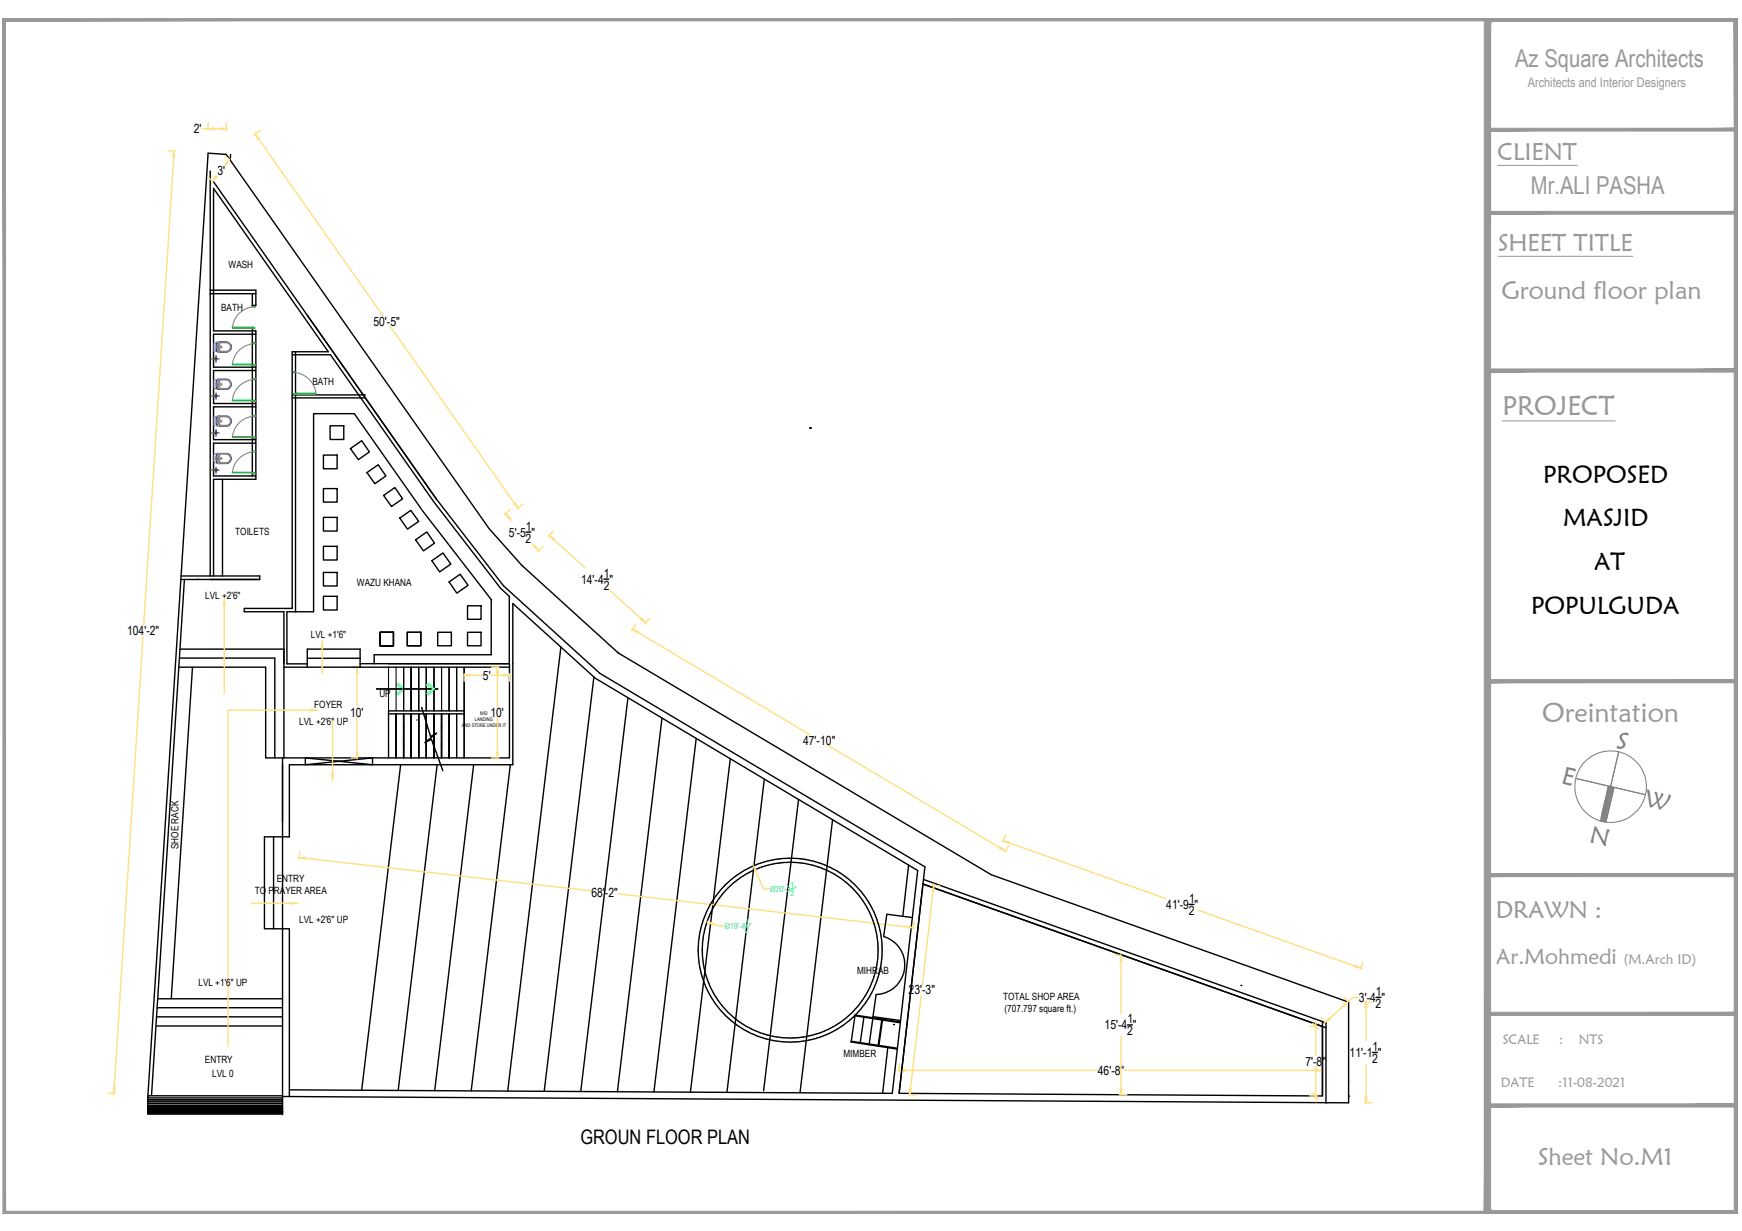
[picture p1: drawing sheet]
<svg xmlns="http://www.w3.org/2000/svg" width="420mm" height="297mm" viewBox="0 0 420 297" stroke-linecap="round" stroke-linejoin="round" font-family="sans-serif">
<!-- layer: stepping stones -->
<g fill="#989898" stroke="#989898" stroke-width=".24">
<path d="M.7 292.9h418.3v-.6zM.7 292.9l.6-.6h417.7zM.7 4.4v288.5l.6-.6zM.7 4.4l.6 .6v287.3zM.7 4.4l.6 .6 417.7-.6zM1.3 5l417.7-.6-.6 .6zM419 4.4l-.6 .6 .6 287.9zM418.4 5l.6 287.9h-.6z"/>
<path d="M358.8 210.8v.7l60.2-.7zM358.8 211.5l60.2-.7v.7z"/>
<path d="M358.8 89.8h60.2v-.8zM358.8 89h60.2l-60.2 .8z"/>
<path d="M358.7 164v.8l60.3-.8zM358.7 164.8l60.3-.8v.8z"/>
<path d="M358.8 30.9v.7l60.2-.7zM358.8 31.6l60.2-.7v.7z"/>
<path d="M358.8 4.4l.7 .8 59.5-.8zM359.5 5.2l59.5-.8-.7 .8z"/>
<path d="M419 4.4l-.7 .8 .7 287.7zM418.3 5.2l.7 287.7-.7-.8zM358.8 292.9h60.2l-.7-.8zM358.8 292.9l.7-.8h58.8zM358 292.9h.8l.7-.8zM359.5 5.2v286.9l-1.5 .8zM358 4.4v288.5l1.5-287.7zM358 4.4h.8l.7 .8z"/>
<path d="M358.3 245h60.7v-.7zM358.3 244.3h60.7l-60.7 .7z"/>
<path d="M358.3 267.1h60.7v-.7zM358.3 266.4h60.7l-60.7 .7z"/>
<path d="M358.8 51v.7l60.2-.7zM358.8 51.7l60.2-.7v.7z"/>
</g>
<path d="M361.2 39.9h19.2M361.3 61.8h32.5M362.4 101.6h27.2" fill="none" stroke="#989898" stroke-width=".24"/>
<!-- layer: CLA-title bar -->
<g fill="none" stroke="#808080" stroke-width=".25">
<path d="M380.1 187.8l16.8 4M387.4 198.3l-.2 .1M387.4 198l-.4 .3M387.5 197.8l-.8 .5M387.5 197.5l-1.1 .7M387.6 197.3l-1.4 .9M387.7 197l-1.7 1.1M387.7 196.8l-1.7 1.1M387.8 196.6l-1.7 1M387.8 196.3l-1.7 1.1M387.9 196l-1.7 1.1M387.9 189.7l-1.6 6.8"/>
<path d="M388 195.8l-1.8 1.1M388 195.5l-1.7 1.1M388.1 195.3l-1.7 1.1M388.1 195.1l-1.7 1M388.1 189.7l-.3 .2M388.2 194.8l-1.8 1.1M388.3 194.6l-1.8 1M388.3 194.3l-1.7 1.1M388.4 194.1l-1.8 1.1M388.4 189.8l-.6 .4M388.4 193.8l-1.7 1.1M388.5 193.5l-1.8 1.1"/>
<path d="M388.5 193.3l-1.7 1.1M388.6 193.1l-1.7 1M388.6 189.9l-.9 .5M388.6 192.8l-1.7 1.1M388.7 192.6l-1.7 1M388.8 192.3l-1.8 1.1M388.8 192.1l-1.7 1.1M388.9 189.9l-1.2 .8M388.9 191.8l-1.7 1.1M388.9 191.6l-1.7 1.1M389 191.3l-1.7 1.1M389.1 191.1l-1.8 1.1"/>
<path d="M389.1 190.8l-1.7 1.1M389.2 190l-1.6 .9M389.2 190.6l-1.7 1.1M389.2 190.3l-1.7 1.1M389.3 190.1l-1.8 1.1M389.3 190l-2 8.4M390.4 181.4l-3.9 16.8"/>
<circle cx="388.5" cy="189.8" r="8.7"/>
</g>
<!-- layer: AE11-ELEVATION-7 -->
<g fill="none" stroke="#000" stroke-width=".34">
<path d="M55.6 37.3l-.1 1.4M50.7 41.3v97.7M51.5 43.9l53.7 76.5M50.7 70h11v3.7h-.8M50.7 70.9h11M60.9 70.9v3.1M60.9 79v35.9M61.7 80.6h-10.2v8h10.2M61.7 89.4h-10.2v8h10.2M61.7 98.2h-10.2v7.9h10.2M70.5 85.6h9.2l24.8 35.3M70.5 96h17.6"/>
<path d="M70.5 95.3h17.6M71.3 84.9v62.7M53.7 115.7v23.3M61.7 106.9h-10.2v8h10.2M78 117.9h3.3v3.3h-3.3zM78 109.8h3.3v3.3h-3.3zM79.6 102.7h3.3v3.3h-3.3zM84.5 108.2l2.7-1.9 1.9 2.8-2.7 1.8zM88.5 114l2.7-1.9 1.9 2.8-2.7 1.8zM92.5 119.5l2.7-1.9 1.9 2.8-2.7 1.8zM43.6 139.8h19M43.7 139h18.9v.8h-11.9"/>
<path d="M44.5 139.8l-7.9 124.3M47.8 139.7l-.1 .1M51.5 139v-23.3h10.2v-35.9h-10.2v-34.3l27.7 39.4h-8.7v61.9h-11.6v.8h9.6v35.3M78 138.1h3.3v3.3h-3.3zM78 131.8h3.3v3.3h-3.3zM78 124.8h3.3v3.3h-3.3zM96.4 125l2.7-1.9 1.9 2.7-2.7 1.9zM100.2 130.3l2.7-1.9 1.9 2.7-2.7 1.8zM101.7 122.9l-16.2-23.1h-9.9v47.8h-4.3M101.8 123.1l16.8 21.7M104.2 135.3l2.6-1.9 1.9 2.7-2.7 1.9zM104.5 121l16.3 21 2 1.9v16.2"/>
<path d="M105.3 120.4l16.1 21 23.3 21.1 78.4 46.7-6.2 54.6M126.9 128.4h1.1M145.7 139.7h1.1M43.4 158.8h22.9v24.1M43.5 156.6h25M71.3 147.6h-2.1v12.6h4.9M74.1 158.8h12.8M78 143.9h3.3v3.3h-3.3zM86.9 156.6v4.4M86.9 156.6h-12.8v4.4M91.6 152.6h3.3h-3.3v3.2h3.3v-3.2v3.2h-3.3zM98.2 152.6h3.3v3.2h-3.3z"/>
<path d="M105.6 152.6h3.3v3.2h-3.3zM108.3 140.4l2.7-1.8 1.9 2.6-2.7 1.9zM112.8 152.6h3.2v3.2h-3.2zM112.8 146.2h3.2v3.2h-3.2zM118.5 144.7v13.3h-28.3v2.2M135.3 156.1l-12.8 107.2M149.1 157.6l-23.2-21.2-8-8.9-63.3-90.2-4.4-.3-14.5 227.4M149.1 157.6l90 53.5 86.2 30.7v24.3l-257.2-1.5M149.1 157.4v.2M46.4 161l-5.1 80M68.5 161h54.4M86.9 160.1h36v22.8h-58.8v-21.9h-21"/>
<path d="M93.7 172.5v.2M93.7 172.8v.3M93.7 173.2v.2M93.7 173.5v.2M93.7 173.9v.2M93.7 174.2v.2M93.7 174.5v.3M93.7 174.9v.2M93.7 175.2v.3M93.7 175.6v.2M93.7 175.9v.2M93.7 176.2v.3"/>
<path d="M93.7 176.6v.2M93.7 177v.2M93.7 177.3v.2M93.7 177.6v.2M93.7 178v.2M93.7 178.3v.2M93.7 178.6v.3M93.7 179v.2M93.7 179.3v.2M93.7 179.7v.2M93.7 172.3h18.3M95.5 172.3v.1"/>
<path d="M95.5 172.5v.2M95.5 172.8v.3M95.5 173.2v.2M95.5 173.5v.2M95.5 173.9v.2M95.5 174.2v.2M95.5 174.5v.3M95.5 174.9v.2M95.5 175.2v.3M95.5 175.6v.2M95.5 175.9v.2M95.5 176.3v.2"/>
<path d="M95.5 176.6v.2M95.5 177v.2M95.5 177.3v.2M95.5 177.6v.2M95.5 178v.2M95.5 178.3v.2M95.5 178.6v.3M95.5 179v.2M95.5 179.3v.3M95.5 179.7v.2M97.4 172.3v.1M97.4 172.5v.2"/>
<path d="M97.4 172.8v.3M97.4 173.2v.2M97.4 173.5v.2M97.4 173.9v.2M97.4 174.2v.2M97.4 174.5v.3M97.4 174.9v.2M97.4 175.2v.3M97.4 175.6v.2M97.4 175.9v.2M97.4 176.3v.2M97.4 176.6v.2"/>
<path d="M97.4 177v.2M97.4 177.3v.2M97.4 177.6v.2M97.4 178v.2M97.4 178.3v.2M97.4 178.6v.3M97.4 179v.2M97.4 179.3v.3M97.4 179.7v.2M99.2 172.3v.1M99.2 172.5v.2M99.2 172.8v.3"/>
<path d="M99.2 173.2v.2M99.2 173.5v.2M99.2 173.9v.2M99.2 174.2v.2M99.2 174.5v.3M99.2 174.9v.2M99.2 175.2v.3M99.2 175.6v.2M99.2 175.9v.2M99.2 176.3v.2M99.2 176.6v.2M99.2 177v.2"/>
<path d="M99.2 177.3v.2M99.2 177.6v.2M99.2 178v.2M99.2 178.3v.2M99.2 178.6v.3M99.2 179v.2M99.2 179.3v.3M99.2 179.7v.2M101 172.3v.1M101 172.5v.2M101 172.8v.3M101 173.2v.2"/>
<path d="M101 173.5v.2M101 173.9v.2M101 174.2v.2M101 174.5v.3M101 174.9v.2M101 175.2v.3M101 175.6v.2M101 175.9v.2M101 176.3v.2M101 176.6v.2M101 177v.2M101 177.3v.2"/>
<path d="M101 177.6v.2M101 178v.2M101 178.3v.2M101 178.6v.3M101 179v.2M101 179.3v.3M101 179.7v.2M101.7 170.7l.1 .2M101.8 171l.1 .2M101.9 171.3l.1 .2M102 171.7l.1 .2M102.1 172l.1 .2"/>
<path d="M102.2 172.3l.1 .3M102.3 172.6v.2M102.4 173l.1 .2M102.5 173.3l.1 .2M102.6 173.6l.1 .2M102.7 173.9l.1 .3M102.7 179.1l-.2 .1 .1-.1M102.8 172.3v.1M102.8 172.5v.2M102.8 172.8v.3M102.8 173.2v.2M102.8 173.5v.2"/>
<path d="M102.8 173.9v.2M102.8 174.2v.2M102.8 174.5v.3M102.8 174.9v.2M102.8 175.2v.3M102.8 175.6v.2M102.8 175.9v.2M102.8 176.3v.2M102.8 176.6v.2M102.8 177v.2M102.8 177.3v.2M102.8 177.6v.2"/>
<path d="M102.8 178v.2M102.8 178.3v.2M102.8 178.6v.3M102.8 179v.2M102.8 179.3v.3M102.8 179.7v.2M102.8 174.3l.1 .2M102.9 174.6l.1 .2M102.9 178.9l-.1 .1M102.9 178.9l-.2 .2M103 174.9l.1 .2M103.1 175.3l.1 .2"/>
<path d="M103.2 175.6l.1 .2M103.2 178.6l-.2 .2M103.2 178.8l-.2 .1M103.3 175.9l.1 .2M103.4 176.2v.2M103.5 176.6l.1 .2M103.5 178.4l-.2 .2M103.5 178.6l-.2 .1M103.6 176.9l.1 .2M103.7 177.2v.2M103.7 178.2l-.1 .2M103.8 177.5l.1 .3 .2-.2"/>
<path d="M103.8 178.5l-.1 .1M104 178.4l.1 .2M104 178l-.2 .1M104.2 178.7l.1 .2M104.3 177.8l-.2 .1M104.3 179l.1 .2M104.4 177.5h-.2M104.4 179.3l.1 .2M104.5 177.4l.2-.1v.2M104.5 179.7l.1 .2M104.5 177.5l-.2 .2M104.6 180l.1 .2"/>
<path d="M104.7 172.3v.1M104.7 172.5v.2M104.7 172.8v.3M104.7 173.2v.2M104.7 173.5v.2M104.7 173.9v.2M104.7 174.2v.2M104.7 174.5v.3M104.7 174.9v.2M104.7 175.2v.3M104.7 175.6v.2M104.7 175.9v.2"/>
<path d="M104.7 176.3v.2M104.7 176.6v.2M104.7 177v.2M104.7 177.6v.2M104.7 178v.2M104.7 178.3v.2M104.7 178.6v.3M104.7 179v.2M104.7 179.3v.3M104.7 179.7v.2M104.8 177.3l-.2 .2M105 177.1l-.2 .1"/>
<path d="M105.1 177l.2-.1-.2 .1M105.1 177.1l-.2 .1M106.5 172.3v.1M106.5 172.5v.2M106.5 172.8v.3M106.5 173.2v.2M106.5 173.5v.2M106.5 173.9v.2M106.5 174.2v.2M106.5 174.5v.3M106.5 174.9v.2M106.5 175.2v.3"/>
<path d="M106.5 175.6v.2M106.5 175.9v.2M106.5 176.3v.2M106.5 176.6v.2M106.5 177v.2M106.5 177.3v.2M106.5 177.6v.2M106.5 178v.2M106.5 178.3v.2M106.5 178.6v.3M106.5 179v.2M106.5 179.3v.3"/>
<path d="M106.5 179.7v.2M108.3 172.3v.1M108.3 172.5v.2M108.3 172.8v.3M108.3 173.2v.2M108.3 173.5v.2M108.3 173.9v.2M108.3 174.2v.2M108.3 174.5v.3M108.3 174.9v.2M108.3 175.2v.3M108.3 175.6v.2"/>
<path d="M108.3 175.9v.2M108.3 176.3v.2M108.3 176.6v.2M108.3 177v.2M108.3 177.3v.2M108.3 177.6v.2M108.3 178v.2M108.3 178.3v.2M108.3 178.6v.3M108.3 179v.2M108.3 179.3v.3M108.3 179.7v.2"/>
<path d="M112 171.5h-18.3v.9M143.2 163.4l-11.9 99.9M151.5 168.4l-11.4 95M159.7 173.3l-10.8 90.1M167.9 178.2l-10.2 85.3M68.1 182.9v86.1M73.6 182.9v1.6l16.3-1.6v1.6zM93.7 180v.3M93.7 180.3v.3M93.7 180.7v.2M93.7 181v.3M93.7 181.4v.2"/>
<path d="M93.7 181.7v.2M93.7 182.1v.2M93.7 182.4v.2M93.7 182.8v.1M95.5 180v.3M95.5 180.3v.3M95.5 180.7v.2M95.5 181.1v.2M95.5 181.4v.2M95.5 181.7v.2M95.5 182.1v.2M95.5 182.4v.2"/>
<path d="M95.5 182.8v.1M96.6 184.5l-9.4 78.6M97.4 180v.3M97.4 180.3v.3M97.4 180.7v.2M97.4 181.1v.2M97.4 181.4v.2M97.4 181.7v.2M97.4 182.1v.2M97.4 182.4v.2M97.4 182.8v.1M99.2 180v.3"/>
<path d="M99.2 180.3v.3M99.2 180.7v.2M99.2 181.1v.2M99.2 181.4v.2M99.2 181.7v.2M99.2 182.1v.2M99.2 182.4v.2M99.2 182.8v.1M101 180v.3M101 180.3v.3M101 180.7v.2M101 181.1v.2"/>
<path d="M101 181.4v.2M101 181.7v.2M101 182.1v.2M101 182.4v.2M101 182.8v.1M102.8 180v.3M102.8 180.3v.3M102.8 180.7v.2M102.8 181.1v.2M102.8 181.4v.2M102.8 181.7v.2M102.8 182.1v.2"/>
<path d="M102.8 182.4v.2M102.8 182.8v.1M104.7 180v.3M104.7 180.3v.3M104.7 180.7v.2M104.7 181.1v.2M104.7 181.4v.2M104.7 181.7v.2M104.7 182.1v.2M104.7 182.4v.2M104.7 182.8v.1M104.8 180.3v.2"/>
<path d="M104.8 180.6l.1 .2M105 180.9l.1 .2M105.1 181.3l.1 .2M105.2 181.6l.1 .2M105.4 181.9v.2M105.4 184.5l-9.4 78.6M105.4 182.2l.1 .3M105.6 182.5v.3M105.7 182.9l.1 .2M105.8 183.2l.1 .2M105.9 183.5l.1 .2M106 183.8l.1 .3"/>
<path d="M106.2 184.2v.2M106.3 184.5v.2M106.4 184.8l.1 .2M106.5 180v.3M106.5 180.3v.3M106.5 180.7v.2M106.5 181.1v.2M106.5 181.4v.2M106.5 181.7v.2M106.5 182.1v.2M106.5 182.4v.2M106.5 182.8v.1"/>
<path d="M106.5 185.1l.1 .2M106.6 185.4l.1 .2M106.8 185.8v.2M108.3 180v.3M108.3 180.3v.3M108.3 180.7v.2M108.3 181.1v.2M108.3 181.4v.2M108.3 181.7v.2M108.3 182.1v.2M108.3 182.4v.2M108.3 182.8v.1"/>
<path d="M114.2 184.5l-9.4 78.7M123.1 184.5l-9.4 78.7M176.1 183.1l-9.6 80.4M184.3 188l-9 75.6M192.6 192.9l-8.4 70.3M200.8 197.8l-7.8 65.7M66 201.9v22.2M170.6 219.7l-.1 .2M170.7 219.4l-.1 .2M170.9 219.1l-.1 .2M171.1 218.8l-.2 .2M171.2 218.5l-.1 .2"/>
<path d="M171.4 218.2l-.1 .2M171.5 217.9l-.1 .2M171.6 219.8v.2M171.7 217.6l-.1 .2M171.8 219.5l-.1 .1M171.9 217.3l-.1 .2M172 219.1l-.1 .2M172.1 217l-.1 .2M172.1 218.8l-.1 .2M172.3 218.5l-.1 .2M172.3 216.7l-.1 .3M172.5 216.5l-.2 .2"/>
<path d="M172.5 218.2l-.1 .2M172.7 216.2l-.2 .2M172.7 218l-.2 .1M172.8 217.7l-.1 .1M172.9 215.9l-.2 .2M173 217.4l-.1 .2M173.1 215.6l-.1 .2M173.2 217.1l-.1 .2M173.3 215.4l-.1 .2M173.4 216.8l-.1 .2M173.5 215.1l-.1 .2M173.6 216.5l-.1 .2"/>
<path d="M173.7 214.8l-.1 .2M173.8 216.3l-.1 .2M174 214.6l-.2 .2M174.1 216l-.2 .2M174.2 214.3l-.2 .2M174.3 215.7l-.2 .2M174.4 214.1l-.1 .1M174.5 215.5l-.2 .1M174.7 213.8l-.2 .2M174.7 215.2l-.1 .2M174.9 213.6l-.2 .1M174.9 215l-.1 .1"/>
<path d="M175.1 213.4l-.2 .1M175.2 214.7l-.2 .2M175.4 213.1l-.2 .2M175.4 214.5l-.2 .1M175.6 214.2l-.1 .2M175.6 212.9l-.1 .2M175.9 212.7l-.2 .1M175.9 214l-.2 .2M176.1 212.4l-.1 .2M176.1 213.8l-.1 .1M176.4 212.2l-.2 .1M176.4 213.5l-.2 .2"/>
<path d="M176.6 213.3l-.1 .1M176.7 212l-.2 .1M176.9 213.1l-.2 .1M176.9 211.8l-.1 .1M177.2 212.9l-.2 .1M177.2 211.6l-.2 .1M177.4 212.6l-.1 .2M177.5 211.4l-.2 .1M177.7 212.4l-.2 .2M177.7 211.2l-.1 .1M178 212.2l-.2 .2M178 211l-.2 .1"/>
<path d="M178.3 212l-.2 .2M178.3 210.8l-.2 .1M178.5 211.8l-.2 .2M178.6 210.6l-.2 .1M178.8 211.6l-.2 .2M178.9 210.4l-.2 .2M179.1 211.5l-.2 .1M179.2 210.2l-.2 .2M179.4 211.3l-.2 .1M179.5 210.1l-.2 .1M179.7 211.1l-.2 .1M179.8 209.9l-.2 .1"/>
<path d="M180 210.9l-.2 .1M180.1 209.8h-.2M180.3 210.7l-.2 .2M180.4 209.6l-.2 .1M180.6 210.6l-.2 .1M180.7 209.4l-.2 .2M180.9 210.4l-.2 .1M181 209.3l-.2 .1M181.2 210.3l-.2 .1M181.3 209.1l-.2 .1M181.5 210.1l-.2 .1M181.6 209l-.2 .1"/>
<path d="M181.8 210l-.2 .1M181.9 208.9l-.2 .1M182.1 209.8l-.2 .1M182.2 208.7l-.2 .1M182.4 209.7l-.2 .1M182.6 208.6l-.2 .1M182.7 209.6l-.2 .1M182.9 208.4l-.2 .1M183.1 209.5l-.2 .1M183.2 208.4h-.2M183.4 209.3l-.2 .1M183.5 208.2l-.2 .1"/>
<path d="M183.7 209.2l-.2 .1M183.8 208.2h-.2M184 209.1l-.2 .1M184.2 208l-.2 .1M184.3 209l-.2 .1M184.5 207.9l-.2 .1M184.7 208.9l-.2 .1M184.8 207.9h-.2M185 208.8l-.2 .1M185.2 207.8h-.3M185.3 208.7l-.2 .1M185.5 207.7h-.2"/>
<path d="M185.7 208.7h-.3M185.8 207.6h-.2M186 208.6h-.2M186.2 207.6h-.2M186.3 208.5l-.2 .1M186.5 207.5h-.2M186.7 208.4l-.2 .1M186.8 207.4h-.2M187 208.4h-.2M187.2 207.3l-.3 .1M187.4 208.3l-.3 .1M187.5 207.3h-.2"/>
<path d="M187.7 208.3h-.3M187.9 207.3h-.3M188 208.2l-.2 .1M188.2 207.2l-.3 .1M188.4 208.2h-.3M188.5 207.2h-.2M188.7 208.2h-.2M188.9 207.1l-.3 .1M189 207.1h.2M189 208.1l-.2 .1M189.2 208.1h.2M189.3 207.1h.3"/>
<path d="M189.5 208.1h.2M189.9 207.1h-.2M190 207.1h.2M190.1 208.1h-.2M190.2 208.1h.2M190.4 207.1h.2M190.5 208.1h.2M190.7 207.1h.2M190.9 208.1h.2M191 207.1h.2M191.2 208.1h.2M191.4 207.1h.2"/>
<path d="M191.5 208.1h.3M191.7 207.1h.2M191.9 208.1h.2M192.1 207.1h.2M192.2 208.2h.2M192.4 207.1l.2 .1M192.6 208.2h.2M192.7 207.2h.3M192.9 208.2h.3M193.1 207.2l.2 .1M193.2 208.2l.3 .1M193.4 207.3h.3"/>
<path d="M193.6 208.3h.2M193.7 207.3h.3M193.9 208.3l.3 .1M194.1 207.3l.2 .1M194.3 208.4h.2M194.4 207.4l.2 .1M194.6 208.4l.2 .1M194.8 207.5h.2M194.9 208.5l.2 .1M195.1 207.6h.2M195.3 208.6l.2 .1M195.4 207.6l.3 .1"/>
<path d="M195.6 208.7h.2M195.8 207.7l.2 .1M195.9 208.7l.3 .1M196.1 207.8h.2M196.2 208.8l.3 .1M196.4 207.9h.3M196.6 209h.2M196.8 208h.2M196.9 209l.2 .1M197.1 208.1l.2 .1M197.2 209.2h.3M197.4 208.2h.2"/>
<path d="M197.6 209.3h.2M197.7 208.3l.2 .1M197.9 209.3l.2 .2M198.1 208.4h.2M198.2 209.5l.2 .1M198.4 208.5l.2 .1M198.5 209.6l.2 .1M198.7 208.6l.2 .1M198.8 209.8h.2M199 208.7l.2 .1M199.2 209.9l.2 .1M199.3 208.9l.2 .1"/>
<path d="M199.5 210l.2 .1M199.6 209l.2 .1M199.8 210.1l.2 .2M200 209.2l.2 .1M200.1 210.3l.2 .1M200.3 209.3l.2 .1M200.4 210.5l.2 .1M200.6 209.5l.2 .1M200.7 210.7h.2M200.9 209.6l.2 .1M201 210.8l.2 .1M201.2 209.8l.2 .1"/>
<path d="M201.3 210.9l.2 .2M201.5 209.9l.2 .2M201.6 211.2l.1 .1M201.8 210.1l.2 .1M201.9 211.3l.1 .2M202 210.3l.3 .1M202.1 211.5l.2 .1M202.3 210.5l.3 .1M202.4 211.7l.2 .1M202.6 210.7l.2 .1M202.7 211.9l.2 .1M202.9 210.9h.2"/>
<path d="M203 212.1l.2 .1M203.2 211l.2 .2M203.3 212.3l.1 .1M203.5 211.2l.2 .2M203.5 212.5l.2 .1M203.8 211.4l.1 .2M203.8 212.7l.2 .2M204 211.6l.2 .2M204.1 212.9l.1 .2M204.3 211.8l.2 .2M204.3 213.1l.2 .2M204.6 212l.2 .2"/>
<path d="M204.6 213.4l.2 .1M204.8 212.3l.2 .1M204.8 213.6l.2 .1M205.1 212.5l.2 .1M205.1 213.8l.2 .2M205.3 212.7l.2 .2M205.3 214l.2 .2M205.6 212.9l.2 .2M205.6 214.3l.2 .2M205.8 214.5l.2 .2M205.9 213.2l.1 .2M206.1 214.8l.1 .2"/>
<path d="M206.1 213.4l.2 .2M206.3 215.1l.1 .1M206.4 213.7l.1 .1M206.5 215.3l.2 .2M206.6 213.9l.1 .2M206.7 215.6l.2 .1M206.8 214.2l.2 .1M207 215.8l.1 .2M207 214.4l.2 .2M207.2 216.1l.1 .2M207.3 214.7l.1 .1M207.4 216.4l.1 .1"/>
<path d="M207.5 214.9l.2 .2M207.6 216.6l.1 .2M207.7 215.2l.2 .1M207.8 216.9l.1 .2M207.9 215.4l.2 .2M208 217.2l.1 .2M208.1 215.7l.2 .2M208.2 217.5l.1 .1M208.4 216l.1 .2M208.4 217.8l.1 .1M208.6 216.3l.1 .2M208.6 218l.1 .2"/>
<path d="M208.7 218.3l.2 .2M208.8 216.5l.1 .2M208.9 218.6l.1 .2M208.9 216.8l.2 .2M209.1 218.9l.1 .2M209.1 217.1l.1 .2M209.2 219.2l.2 .2M209.3 217.4l.2 .2M209.4 219.5l.1 .2M209.5 217.7l.1 .2M209.6 219.8l.1 .2M209.7 218l.1 .2"/>
<path d="M209.9 218.3l.1 .2M210 218.6l.1 .2M210.2 218.9l.1 .2M210.3 219.2l.1 .2M210.5 219.5l.1 .2M210.6 219.8l.2 .2M219.1 208.7l-1.4 12.4M222.6 213.3l96.4 34.4v16.8l-102.1-.7zM222.6 213.3l97.2 34.7M222.7 212.2l97.1 34.6v19.3M286.8 218.2h1.2M168.4 228.9v.3"/>
<path d="M168.4 229.3v.2M168.4 229.6v.3M168.4 228.3v.2M168.4 228.6v.3M168.4 230v.2M168.4 230.3v.2M168.5 227.2v.3M168.5 231v.2M168.5 227.6v.2M168.5 230.7v.2M168.5 227.9l-.1 .2M168.5 226.9v.2"/>
<path d="M168.5 231.4v.2M168.6 231.7v.2M168.6 226.6v.2M168.6 232v.2M168.6 226.2v.2M168.6 232.4v.2M168.7 225.9l-.1 .2M168.7 232.7v.2M168.7 233l.1 .3M168.7 225.6v.2M168.8 225.2l-.1 .2M168.8 233.4l.1 .2"/>
<path d="M168.9 224.9l-.1 .2M168.9 233.7v.2M168.9 224.5v.2M168.9 234l.1 .3M169 224.2l-.1 .3M169 234.4l.1 .2M169.1 223.9l-.1 .2M169.1 234.7v.2M169.1 223.6v.2M169.1 235l.1 .2M169.2 223.2v.2M169.3 235.4v.2"/>
<path d="M169.4 222.9l-.1 .2M169.4 235.7v.2M169.4 229.3v.2M169.4 228.3v.2M169.4 228.6v.3M169.4 229.6v.3M169.4 230v.2M169.4 228.9v.3M169.4 230.3v.2M169.4 231l.1 .2M169.4 222.5v.3M169.4 236l.1 .2"/>
<path d="M169.4 227.6v.2M169.4 227.9v.2M169.4 230.7v.2M169.5 227.2l-.1 .3M169.5 231.4v.2M169.5 226.9v.2M169.5 231.7l.1 .2M169.6 222.3l-.1 .2M169.6 236.3v.3M169.6 226.6l-.1 .2M169.6 232v.2M169.6 226.2v.2"/>
<path d="M169.6 232.4l.1 .2M169.7 236.7v.2M169.7 221.9l-.1 .2M169.7 225.9l-.1 .2M169.7 232.7v.2M169.7 225.6v.2M169.7 233l.1 .3M169.8 221.6l-.1 .2M169.8 237l.1 .2M169.8 225.2l-.1 .2M169.8 233.4v.2M169.9 224.9l-.1 .2"/>
<path d="M169.9 233.7v.2M169.9 221.3l-.1 .2M169.9 237.3l.1 .2M169.9 224.5v.3M170 234v.3M170 224.2v.3M170 234.4l.1 .2M170 221v.2M170 237.6l.1 .2M170.1 234.7l.1 .2M170.1 223.9l-.1 .2M170.2 220.6l-.1 .3"/>
<path d="M170.2 238l.1 .1M170.2 223.6l-.1 .2M170.2 235l.1 .2M170.3 220.3l-.1 .3M170.3 238.3l.1 .2M170.3 223.2l-.1 .2M170.3 235.3v.3M170.4 222.9l-.1 .2M170.4 235.7l.1 .2M170.4 238.5l.1 .3M170.4 220l-.1 .2M170.5 222.6l-.1 .2"/>
<path d="M170.5 236v.2M170.6 236.3l.1 .3M170.6 238.9l.1 .2M170.6 222.3l-.1 .2M170.7 221.9l-.1 .2M170.7 236.6l.1 .3M170.8 239.2v.2M170.8 221.6l-.1 .2M170.8 237l.1 .2M170.9 239.5l.1 .2M171 221.3l-.1 .2M171 237.3l.1 .2"/>
<path d="M171.1 239.8l.1 .2M171.1 221l-.1 .2M171.1 237.6l.1 .2M171.2 220.7l-.1 .2M171.2 237.9l.1 .2M171.4 238.2l.1 .2M171.4 220.3l-.1 .3M171.5 220l-.1 .3M171.5 238.5l.1 .2M171.7 238.8l.1 .3M171.8 239.1l.1 .3M172 239.4l.1 .2"/>
<path d="M172.2 239.7l.1 .2M209 239.8l-.1 .2M209.2 239.5l-.1 .2M209.3 239.2l-.1 .2M209.5 238.9l-.1 .2M209.6 238.6l-.1 .2M209.7 220.1l.1 .2M209.8 238.3l-.1 .2M209.9 220.4l.1 .2M209.9 238l-.1 .2M210 220.8l.1 .2M210 237.7v.2"/>
<path d="M210.1 239.8l-.1 .2M210.1 221.1l.1 .2M210.2 237.3l-.1 .2M210.3 239.5l-.2 .2M210.3 221.4v.2M210.3 237l-.1 .2M210.4 221.7l.1 .2M210.4 239.2l-.1 .2M210.5 236.7l-.2 .2M210.5 222l.1 .3M210.6 236.4l-.1 .2M210.6 238.9l-.1 .2"/>
<path d="M210.6 222.3l.1 .2M210.7 236.1l-.1 .2M210.7 238.6l-.1 .2M210.7 222.7l.1 .2M210.8 235.7l-.1 .2M210.8 220.1l.1 .2M210.8 223l.1 .2M210.8 238.3v.2M210.9 235.4l-.1 .2M210.9 220.4l.1 .2M210.9 223.3l.1 .2M211 238l-.1 .2"/>
<path d="M211 235.1l-.1 .2M211 223.6l.1 .3M211.1 220.7v.2M211.1 234.7l-.1 .3M211.1 237.7l-.1 .2M211.1 224l.1 .2M211.1 234.4v.3M211.2 221.1l.1 .2M211.2 224.3v.2M211.2 237.4l-.1 .2M211.2 234.1v.2M211.3 224.6v.3"/>
<path d="M211.3 221.4l.1 .2M211.3 233.8l-.1 .2M211.4 237l-.1 .2M211.4 225v.2M211.4 233.4l-.1 .2M211.4 225.3l.1 .2M211.4 221.7l.1 .2M211.4 233.1v.2M211.5 236.7l-.1 .2M211.5 225.6v.2M211.5 232.7v.3M211.5 222l.1 .2"/>
<path d="M211.5 226l.1 .2M211.6 226.3v.2M211.6 232.4l-.1 .2M211.6 236.4l-.1 .2M211.6 226.7l.1 .2M211.6 232.1v.2M211.7 222.3v.2M211.7 227v.2M211.7 231.7l-.1 .2M211.7 227.3v.2M211.7 236.1l-.1 .2M211.7 231.4v.2"/>
<path d="M211.7 231.1v.2M211.7 222.7l.1 .2M211.7 228.3l.1 .3M211.7 227.7v.2M211.7 228v.3M211.7 230.4v.2M211.7 230.7v.2M211.8 235.8l-.1 .2M211.8 228.7v.2M211.8 229v.6M211.8 229.7v.2M211.8 230l-.1 .3"/>
<path d="M211.9 223v.2M211.9 235.4l-.1 .2M211.9 223.3l.1 .2M212 235.1l-.1 .2M212 223.6l.1 .3M212.1 234.7l-.1 .3M212.1 224l.1 .2M212.2 234.4l-.1 .3M212.2 224.3v.2M212.2 234.1v.2M212.3 224.6v.3M212.3 233.8l-.1 .2"/>
<path d="M212.3 225l.1 .2M212.4 233.4l-.1 .2M212.4 225.3l.1 .2M212.5 233.1l-.1 .2M212.5 225.6v.2M212.5 226v.2M212.5 232.7v.3M212.5 232.4v.2M212.6 226.3v.2M212.6 232.1l-.1 .2M212.6 226.7v.2M212.6 231.7v.2"/>
<path d="M212.7 227v.2M212.7 231.4l-.1 .2M212.7 231.1v.2M212.7 227.3v.2M212.7 227.7v.2M212.7 230.7v.2M212.7 228l.1 .3M212.8 229v.3M212.8 228.3v.3M212.8 228.7v.2M212.8 229.7v.2M212.8 230v.3"/>
<path d="M212.8 230.4l-.1 .2M212.8 229.3v.3M213.1 226a7.2 7.2 0 0 1 5.1 7.8 7.2 7.2 0 0 1-6.9 6.2l-.7 5.3 6.6 1M220 221.4l-6.1-.8-.8 5.3M37.7 245.4h30.4M37.7 247.6h30.4M37.9 243.2h30.2M38 241h30.1M171.2 240.1l.1 .2M171.4 240.4l.1 .2M171.6 240.7l.1 .2M171.7 241l.2 .2"/>
<path d="M171.9 241.3l.2 .1M172.1 241.6l.1 .1M172.3 241.8l.1 .2M172.3 240l.2 .2M172.5 242.1l.1 .2M172.5 240.3l.1 .2M172.7 242.4l.1 .2M172.7 240.6l.1 .2M172.9 240.9l.1 .2M172.9 242.7l.1 .1M173 241.2l.2 .2M173.1 242.9l.2 .2"/>
<path d="M173.3 241.5l.1 .1M173.3 243.2l.2 .2M173.5 241.8l.1 .1M173.6 243.5l.1 .1M173.7 242l.1 .2M173.8 243.7l.1 .2M173.8 242.3l.2 .2M174 244l.1 .1M174.1 242.6l.1 .1M174.2 244.2l.2 .2M174.3 242.8l.1 .2M174.4 244.5l.2 .1"/>
<path d="M174.5 243.1l.2 .1M174.7 244.7l.1 .2M174.7 243.3l.2 .2M174.9 245l.2 .2M175 243.6l.1 .2M175.2 245.2l.1 .2M175.2 243.8l.2 .2M175.4 245.4l.2 .2M175.4 244.1l.2 .2M175.7 245.7l.1 .1M175.7 244.3l.1 .2M175.9 245.9l.2 .1"/>
<path d="M175.9 244.6l.2 .1M176.2 246.1l.1 .2M176.2 244.8l.1 .1M176.4 246.3l.2 .2M176.4 245l.2 .2M176.7 246.5l.2 .2M176.7 245.3l.2 .1M176.9 245.5l.2 .1M177 246.8l.2 .1M177.2 245.7l.2 .1M177.2 247l.2 .1M177.5 245.9l.2 .1"/>
<path d="M177.5 247.2l.2 .1M177.7 246.1l.2 .2M177.8 247.4l.2 .1M178 246.3l.2 .2M178.1 247.6l.2 .1M178.3 246.5l.2 .2M178.4 247.8l.1 .1M178.5 246.7l.3 .1M178.6 247.9l.2 .2M178.8 246.9l.3 .2M178.9 248.2h.2M179.1 247.1l.3 .1"/>
<path d="M179.2 248.3l.2 .2M179.4 247.3l.2 .1M179.5 248.5l.2 .1M179.7 247.5l.2 .1M179.8 248.7l.2 .1M180 247.7h.2M180.1 248.8l.2 .1M180.3 247.8l.2 .1M180.4 249l.2 .1M180.6 247.9l.2 .2M180.7 249.1l.2 .2M180.9 248.1l.2 .1"/>
<path d="M181 249.3l.2 .1M181.2 248.3l.2 .1M181.3 249.4l.3 .1M181.5 248.5h.2M181.6 249.6h.2M181.8 248.6l.3 .1M182 249.7l.2 .1M182.1 248.7l.3 .1M182.3 249.9h.2M182.5 248.8l.2 .1M182.6 250l.2 .1M182.8 249h.2"/>
<path d="M182.9 250.1h.2M183.1 249.1l.2 .1M183.2 250.2l.3 .1M183.4 249.2l.2 .1M183.6 250.3l.2 .1M183.8 249.3l.2 .1M183.9 250.4l.2 .1M184.1 249.4l.2 .1M184.2 250.5l.2 .1M184.4 249.5l.2 .1M184.6 250.6l.2 .1M184.7 249.6l.2 .1"/>
<path d="M184.9 250.7l.2 .1M185 249.7l.3 .1M185.2 250.8h.2M185.4 249.8l.2 .1M185.5 250.9h.2M185.7 249.9h.2M185.9 251h.2M186 250h.3M186.2 251l.2 .1M186.4 250l.2 .1M186.5 251.1h.3M186.7 250.1h.2"/>
<path d="M186.9 251.2h.2M187.1 250.2h.2M187.2 251.2h.2M187.4 250.2h.2M187.6 251.2h.2M187.7 250.3h.2M187.9 251.3h.2M188.1 250.3h.2M188.2 251.3h.3M188.4 250.4h.2M188.6 251.4h.2M188.8 250.4h.2"/>
<path d="M188.9 251.4h.2M189.1 250.4h.2M189.3 251.4h.2M189.4 250.4h.2M189.6 251.4h.2M189.8 250.4h.2M189.9 251.4l.2 .1M190.1 250.4l.2 .1M190.3 251.5h.2M190.4 250.5h.3M190.6 251.5h.3M191 250.4l-.2 .1"/>
<path d="M191.1 250.4h.3M191.2 251.4l-.2 .1M191.3 251.4h.2M191.5 250.4h.2M191.6 251.4h.3M192.1 250.4h-.3M192.1 250.4h.3M192.2 251.4h-.2M192.3 251.4h.3M192.7 250.4h-.2M192.9 251.3l-.2 .1M193.1 250.3l-.3 .1"/>
<path d="M193.2 251.3h-.2M193.4 251.2h.2M193.4 250.3h-.2M193.7 251.2h.2M193.7 250.2l-.2 .1M193.8 250.2h.3M194 251.2h.3M194.4 250.1h-.2M194.6 251.1h-.2M194.8 250.1h-.3M194.9 251l-.2 .1M195.1 250h-.3"/>
<path d="M195.3 251h-.3M195.4 249.9h-.2M195.6 250.9h-.2M195.7 249.8l-.2 .1M195.9 250.8l-.2 .1M196.1 249.8h-.2M196.2 250.7l-.2 .1M196.4 249.6l-.2 .1M196.6 250.6l-.2 .1M196.8 249.6h-.3M196.9 250.5l-.2 .1M197 249.4l-.2 .1"/>
<path d="M197.2 250.4l-.2 .1M197.4 249.3l-.2 .1M197.6 250.3l-.3 .1M197.7 249.3h-.2M197.9 250.2l-.2 .1M198 249.1l-.2 .1M198.2 250.1l-.2 .1M198.4 249l-.3 .1M198.5 250l-.2 .1M198.7 248.9l-.3 .1M198.8 249.9h-.2M199 248.7l-.2 .1"/>
<path d="M199.2 249.7l-.2 .1M199.3 248.6l-.2 .1M199.5 249.6l-.3 .1M199.6 248.5h-.2M199.8 249.5l-.2 .1M199.9 248.3l-.2 .1M200.1 249.3l-.2 .1M200.2 248.2h-.2M200.4 249.2l-.2 .1M200.5 248l-.2 .1M200.7 249l-.2 .1M200.8 247.8l-.2 .1"/>
<path d="M201 248.8l-.2 .2M201.1 247.7l-.2 .1M201.3 248.7l-.2 .1M201.4 247.5l-.2 .1M201.6 248.5l-.2 .1M201.7 247.3l-.2 .1M201.9 248.3l-.2 .2M202 247.1l-.2 .2M202.2 248.2l-.2 .1M202.3 246.9l-.2 .2M202.5 248l-.2 .1M202.6 246.8l-.2 .1"/>
<path d="M202.8 247.8l-.2 .1M202.8 246.5l-.1 .2M203.1 247.6l-.2 .1M203.1 246.4l-.2 .1M203.4 247.4l-.3 .2M203.4 246.2l-.2 .1M203.6 247.2l-.2 .2M203.7 246l-.2 .1M203.9 247l-.2 .1M203.9 245.7l-.2 .2M204.2 246.8l-.2 .1M204.2 245.5l-.2 .2"/>
<path d="M204.4 246.6l-.2 .1M204.5 245.3l-.2 .1M204.7 246.4l-.2 .1M204.7 245.1l-.2 .1M205 246.2l-.2 .1M205 244.9l-.2 .1M205.2 251.4l11.2 1.8M205.2 246l-.2 .1M205.2 244.6l-.2 .2M205.3 251.2l11.1 1.7M205.5 245.7l-.2 .2M205.5 244.4l-.2 .1"/>
<path d="M205.7 244.1l-.1 .2M205.7 245.5l-.1 .1M205.9 243.9l-.1 .2M206 245.2l-.2 .2M206.1 243.6l-.1 .2M206.2 245.1l11 1.7M206.2 245l-.1 .2M206.4 243.4l-.2 .1M206.4 244.8l-.1 .1M206.6 243.1l-.1 .2M206.7 244.5l-.2 .2M206.9 242.9l-.2 .1"/>
<path d="M206.9 244.3l-.1 .1M207.1 242.6l-.2 .2M207.2 244l-.2 .2M207.3 242.3l-.2 .2M207.4 243.8l-.2 .1M207.5 242.1l-.2 .1M207.6 243.5l-.1 .2M207.7 241.8l-.2 .2M207.8 243.2l-.1 .2M207.9 241.5l-.1 .2M208 243l-.1 .2M208.1 241.2l-.1 .2"/>
<path d="M208.2 242.7l-.1 .2M208.3 241l-.2 .1M208.4 245.3l-.9 6.5M208.4 242.4l-.1 .2M208.4 240.7v.1M208.6 242.1l-.1 .2M208.6 240.4l-.1 .2M208.8 240.1l-.1 .2M208.9 241.9l-.2 .2M209 241.6l-.1 .2M209.2 241.3l-.1 .2M209.4 241l-.1 .2"/>
<path d="M209.6 240.7l-.1 .2M209.8 240.4l-.1 .2M209.9 240.1l-.1 .2M210.6 245.6l-1 6.5M212.7 245.9l-.9 6.5M212.9 246l-1 6.4M214.2 252.6l-1.3 11.2M217.2 246.6l-11-1.7-.9 6.5M271.9 247.3h1.2M319 246.5v18M331 254h1.2M331.9 240.7h1.2"/>
<path d="M35.7 264.9h32.4M35.7 265.3h32.4M35.7 265.7h32.4M35.7 265.9h32.4M35.7 266.3h32.4M35.7 266.7h32.4M35.7 266.9h32.4M35.7 267.2h32.4M35.7 267.4h32.4M35.7 267.5h32.4M35.7 267.7h32.4M35.7 267.8h32.4"/>
<path d="M35.7 267.9h32.4M35.7 268.2h32.4M35.7 268.5h32.4M35.7 268.6h32.4M35.7 268.7h32.4M35.7 268.8h32.4M68.1 264.4h-32.4l-.1 4.4M68.1 267.1h-32.4h32.4M68.1 268.1h-32.4h32.4M68.1 268.4h-32.4h32.4M69.8 263l145.4 .8 6.1-53.7-77.7-46.4-19.9-18.1v38.9h-53.9v17.4h-6v22.2h6v40.5M325.3 260.6h.1"/>
</g>
<g fill="#000">
<circle cx="122.9" cy="184.5" r=".17"/>
<circle cx="299.3" cy="237.8" r=".17"/>
<circle cx="215.5" cy="247.2" r=".17"/>
<circle cx="319.8" cy="266.1" r=".17"/>
<circle cx="325.3" cy="264.5" r=".17"/>
</g>
<g fill="none" stroke="#ffdf7f" stroke-width=".34">
<path d="M40.5 36.4h1.8M41.9 37.9l-7.2 113M48.7 31.1h1.5M50.2 29.6v1.9M51.6 31.1h1.5M54.2 37.6l1.2 .9M54.5 39.7l-.2 .1M54.6 29.6v1.9M62.4 33.5l29.9 42.7M62.8 31.5l-1.6 1.1M50.2 42.8l1.1 .9M52.4 42.4l-.2 .2"/>
<path d="M94.1 78.8l30 42.6M122.9 125.1l.5 .5M123 123l-1.3 1.2M126.1 121.8l-1.5 1M128.3 131.2l.6 .6M131 131.9l-1.4 1.2M133.4 128.1l-1.2 1.4M133.5 130.2l7.6 6.8M34.5 153.5l-7 108.9M54.1 146v21.4M77.7 156.2v6.3M147.1 142.5l7.6 6.8"/>
<path d="M153.3 150.6l-.9 1.5M153.8 152.6l41.6 24.7M156.7 149.2l-1.2 1.4M75 171.4h-20v81.1M80.2 173.7v13M84.7 161h1.4M86.1 162.5v8.1M86.1 173.2v8.2M112 162.6v1.8M113.4 162.9h3M118.4 162.9h3M118.5 161h1.8"/>
<path d="M120 162.5v8.1M120 173.2v8.2M122.9 162.6v1.8M199.7 179.9l41.5 24.7M84.7 182.9h1.4M118.5 182.9h1.8M60.6 217.9h9.7M72.3 205.5l-.2 1.8M73.6 207.1l69 7.9M149.1 215.7l69.8 8M182.3 210.3l1.9 4.2h1.4M224.9 213.6l1.7 .2"/>
<path d="M225 215.1l-2.5 22.5M242.5 201.5l-.6 1.7M243.3 204.1l-1 1.6M243.4 203.4l37.8 13.4M289.1 219.7l37.7 13.4M171.9 222.9l1.4 .5h1.4M220.5 222.4l-.2 1.8M268.9 230.5h1.5M270.4 231.9v12.7M328.7 232.2l-.6 1.7M216.9 256.8v1.9M218.3 258.3h46.3"/>
<path d="M222.2 240.2l-2.6 22.5M270.4 250.1v12.6M271.2 258.3h46.3M315.9 247.7h1.8M317.4 246.2v8.6M317.4 257.3v8.6M318.7 245.6l1 1.1M319 256.8v1.9M324.1 242.7l-3.3 3M324.2 240.6l.9 1.1 1.1-1h1.5M329.1 241.8h1.8M329.5 243.2v8"/>
<path d="M329.5 256.7v8M26 263.8l1.8 .1M219.1 264.1l1.8 .2M270 264.2h1.8M315.9 264.5h1.8M329.1 266.1h1.8"/>
</g>
<g fill="#ffdf7f" stroke="#ffdf7f" stroke-width=".24">
<path d="M329.5 241.8l.2 1.4h-.5z"/>
<path d="M329.2 264.7h.5l-.2 1.4z"/>
<path d="M326.9 232.9l1.3 .7-1.5-.3z"/>
<path d="M242 202.9l1.5 .3-.2 .4z"/>
<path d="M241.4 204.4l1.1 1-1.4-.6z"/>
<path d="M152.6 151.8l1.3 .6-.2 .4z"/>
<path d="M154.8 149.1l.9 1.2-1.2-.8z"/>
<path d="M132.4 129.2l1.3 .8-.3 .3z"/>
<path d="M128.7 132l.4-.3 .8 1.2z"/>
<path d="M121.9 124l1.2 .9-.4 .3z"/>
<path d="M123.9 121.5l.4-.3 .6 1.4z"/>
<path d="M61.5 32.3l1.1 1.1-.4 .3z"/>
<path d="M53.1 30.8l1.5 .3-1.5 .2z"/>
<path d="M50.2 31.1l1.4-.3v.5z"/>
<path d="M42 36.4l.1 1.5h-.5z"/>
<path d="M27.3 262.4h.5l-.3 1.5z"/>
<path d="M317.5 258.1l1.5 .2-1.5 .2z"/>
<path d="M216.9 258.3l1.4-.2v.4z"/>
<path d="M219 223.4l1.4 .5h-1.5z"/>
<path d="M72.2 206.9l1.4-.1v.5z"/>
<path d="M86.1 161l.3 1.5h-.5z"/>
<path d="M85.9 181.4h.5l-.3 1.5z"/>
<path d="M52 42.4l.4 .3-1.1 1z"/>
<path d="M54.3 39.5l1.1-1-.7 1.3z"/>
<path d="M112 162.9l1.4-.2v.5z"/>
<path d="M121.4 162.7l1.5 .2-1.5 .3z"/>
<path d="M120 161l.2 1.5h-.5z"/>
<path d="M119.7 181.4h.5l-.2 1.5z"/>
<path d="M225.2 213.6l.1 1.5h-.5z"/>
<path d="M219.4 262.6l.5 .1-.5 1.4z"/>
<path d="M270.4 230.5l.2 1.4h-.5z"/>
<path d="M270.1 262.7h.5l-.2 1.5z"/>
<path d="M320.6 245.5l.3 .4-1.2 .8z"/>
<path d="M323.9 242.5l1.2-.8-.8 1.1z"/>
<path d="M181.7 208.9l.8 1.2-.4 .3z"/>
<path d="M170.5 222.5l1.4 .2-.1 .4z"/>
<path d="M70.3 217.7l1.4 .2-1.4 .3z"/>
<path d="M75 171.1l1.4 .3-1.4 .2z"/>
<path d="M54.1 144.5l.2 1.5h-.5z"/>
<path d="M80 186.7h.4l-.2 1.5z"/>
<path d="M77.7 154.7l.2 1.5h-.4z"/>
</g>
<!-- layer: 11 -->
<path d="M100.5 173.7h.1" fill="none" stroke="#d00" stroke-width=".25"/>
<!-- layer: TEXT -->
<path d="M95.7 165.3l.3-.4 1.4 1.3zM95.7 167.3l1.7-1.1-1.4 1.4zM103 167.3l1.7-1.1-1.4 1.4zM103.3 164.9l1.4 1.3-1.7-.9z" fill="none" stroke="#0ff" stroke-width=".24"/>
<!-- layer: 0 -->
<g fill="none" stroke="#000" stroke-width=".25">
<path d="M90.8 166.2h14.8M93.7 161v10.5M95.5 161v10.5M97.4 161v10.5M99.2 161v10.5M101 161v10.5M102.8 161v10.5M104.7 161v10.5M106.5 161v10.5M108.3 161v10.5M110.1 161v10.5M110.1 172.3v10.6"/>
<path d="M112 161v21.9"/>
</g>
<!-- layer: Sanitary -->
<g fill="none" stroke="#808080" stroke-width=".24">
<path d="M52.1 83.7h.2M52.1 92.7h.2M52.4 92.7h.1zM52.4 82.8l-.2 .6 .2 1.3M52.4 91.7l-.2 .7 .2 1.3M52.4 83.7v.1zM52.4 83.4v.2M52.4 83.9v.2M52.4 92.4v.2M52.4 92.9v.1M52.6 83.7h.2M52.6 92.7h.2"/>
<path d="M52.9 82.6h1.7a1.19 1.19 0 0 1 1.1 1.1 1.19 1.19 0 0 1-1.1 1.2h-1.7a2.89 2.89 0 0 1 0-2.3zM52.9 91.5h1.7a1.21 1.21 0 0 1 1.1 1.2 1.21 1.21 0 0 1-1.1 1.2h-1.7a2.99 2.99 0 0 1 0-2.4zM52.9 83.7h.2M52.9 92.7h.2M53.1 82.7h1.5a1.02 1.02 0 0 1 1 1 1.02 1.02 0 0 1-1 1.1h-1.5l-.2-.7zM53.1 91.7h1.5a1.02 1.02 0 0 1 1 1 1.02 1.02 0 0 1-1 1h-1.5l-.2-.6zM53.3 83.4v.2M53.3 83.9v.2M53.3 92.4v.2M53.3 92.9v.1M53.4 83.7h.2M53.4 92.7h.2"/>
<path d="M52.1 101.6h.2M52.1 110.6h.2M52.4 101.6h.1zM52.4 110.6h.1zM52.4 100.7l-.2 .6 .2 1.3M52.4 109.6l-.2 .7 .2 1.3M52.4 101.3v.2M52.4 101.8v.1M52.4 110.3v.2M52.4 110.8v.2M52.6 101.6h.2M52.6 110.6h.2"/>
<path d="M52.9 100.4h1.7a1.21 1.21 0 0 1 1.1 1.2 1.21 1.21 0 0 1-1.1 1.2h-1.7a2.99 2.99 0 0 1 0-2.4zM52.9 109.4h1.7a1.19 1.19 0 0 1 1.1 1.2 1.19 1.19 0 0 1-1.1 1.2h-1.7a2.89 2.89 0 0 1 0-2.4zM52.9 101.6h.2M52.9 110.6h.2M53.1 100.6h1.5a1.02 1.02 0 0 1 1 1 1.02 1.02 0 0 1-1 1h-1.5l-.2-.6zM53.1 109.6h1.5a1.02 1.02 0 0 1 1 1 1.02 1.02 0 0 1-1 1h-1.5l-.2-.6zM53.3 101.3v.2M53.3 101.8v.1M53.3 110.3v.2M53.3 110.8v.2M53.4 101.6h.2M53.4 110.6h.2"/>
</g>
<g fill="none" stroke="#00f" stroke-width=".24">
<path d="M51.5 86.6h1.4M51.5 95.5h1.4M51.5 82.7h.8l-.2 .7 .2 1.4h-.8zM51.5 91.7h.8l-.2 .7 .2 1.3h-.8zM52.1 85.8v1.6M52.1 94.8v1.6M52.4 82.8l-.2 .6 .2 1.3M52.4 91.7l-.2 .7 .2 1.3M52.4 82.5h2.2a1.27 1.27 0 0 1 1.2 1.2 1.27 1.27 0 0 1-1.2 1.3h-2.2a2.55 2.55 0 0 1 0-2.5zM52.4 91.5h2.2a1.25 1.25 0 0 1 1.2 1.2 1.25 1.25 0 0 1-1.2 1.3h-2.2a2.47 2.47 0 0 1 0-2.5zM51.5 104.4h1.4M51.5 100.6h.8l-.2 .7 .2 1.3h-.8z"/>
<path d="M51.5 109.6h.8l-.2 .7 .2 1.3h-.8zM51.5 113.5h1.4M52.1 103.7v1.6M52.1 112.6v1.7M52.4 100.7l-.2 .6 .2 1.3M52.4 109.6l-.2 .7 .2 1.3M52.4 100.4h2.2a1.25 1.25 0 0 1 1.2 1.2 1.25 1.25 0 0 1-1.2 1.3h-2.2a2.47 2.47 0 0 1 0-2.5zM52.4 109.4h2.2a1.25 1.25 0 0 1 1.2 1.2 1.25 1.25 0 0 1-1.2 1.3h-2.2a2.47 2.47 0 0 1 0-2.5z"/>
</g>
<path d="M50.9 86.5h1.6v.2h-1.6zM50.9 95.5h1.6v.1h-1.6zM52 86.1h.2v.9h-.2zM52 95.1h.2v1h-.2zM50.9 104.4h1.6v.1h-1.6zM50.9 113.4h1.6v.1h-1.6zM52 104h.2v.9h-.2zM52 113h.2v.9h-.2z" fill="none" stroke="#f00" stroke-width=".24"/>
<!-- layer: DOOR - A -->
<g fill="none" stroke="#0f0" stroke-width=".25">
<path d="M56 79h5.2v.2h-5.2zM61 79.2l.5-.1v.3h-.5zM61 73.8h.5v.3h-.3zM56 87.9h5.2v.2h-5.2zM56 96.5h5.2v.2h-5.2zM61 88.1l.5-.1v.3h-.5zM61 82.7h.5v.3h-.3zM61 96.7l.5-.1v.3h-.5zM61 91.4h.5v.3h-.3zM70.7 95h.3l.2 .2h-.5zM70.7 89.7h.5v.2l-.5 .1zM71 94.8h5.2v.3h-5.2z"/>
<path d="M56 105.4h5.2v.2h-5.2zM56 114h5.2v.2h-5.2zM61 105.6l.5-.1v.2h-.5zM61 100.2h.5v.3h-.3zM61 114.2l.5-.2v.3h-.5zM61 108.8h.5v.3h-.3z"/>
</g>
<!-- layer: ELE 4 - A - 0.10 THK -->
<path d="M61.2 74a5.7 5.7 0 0 0-5.2 5M61.2 82.9a5.7 5.7 0 0 0-5.2 5M61.2 91.5a5.7 5.7 0 0 0-5.2 5M71 89.9a5.7 5.7 0 0 1 5.2 4.9M61.2 100.4a5.7 5.7 0 0 0-5.2 5M61.2 109a5.7 5.7 0 0 0-5.2 5" fill="none" stroke="#808080" stroke-width=".25"/>
<!-- layer: 0 -->
<path d="M316.6 246.9l1.5 1.5M316.6 263.7l1.5 1.5" fill="none" stroke="#ffdf7f" stroke-width=".34"/>
<!-- layer: AE11-ELEVATION-7 -->
<path d="M190.7 214.5h.8M179.8 223.4h.8" fill="none" stroke="#0ff" stroke-width=".34"/>
<g font-size="6.5" fill="#989898">
<text x="362.4" y="100">PROJECT</text>
<text x="372" y="174.2">Oreintation</text>
</g>
<text font-size="6" fill="#989898" x="362.1" y="72.1">Ground floor plan</text>
<g font-size="5.9" fill="#989898">
<text x="365.4" y="16.2">Az Square Architects</text>
<text x="369.3" y="46.9">Mr.ALI PASHA</text>
</g>
<g font-size="5.9">
<text x="372.2" y="116.5">PROPOSED</text>
<text x="377" y="127">MASJID</text>
<text x="384.5" y="137.5">AT</text>
<text x="369.3" y="148.1">POPULGUDA</text>
</g>
<g font-size="5.9" fill="#808080">
<text x="389.7" y="180.6" transform="rotate(14 389.7 180.6)">S</text>
<text x="376.4" y="188.9" transform="rotate(15 376.4 188.9)">E</text>
<text x="396.4" y="194.5" transform="rotate(13 396.4 194.5)">W</text>
<text x="388.6" y="200.2" transform="rotate(-167 388.6 200.2)">N</text>
</g>
<g font-size="5.8" fill="#989898">
<text x="361.2" y="38.6">CLIENT</text>
<text x="361.3" y="60.5">SHEET TITLE</text>
<text x="360.8" y="221.4">DRAWN :</text>
<text x="371" y="281.2">Sheet No.M1</text>
</g>
<text font-size="5.2" fill="#989898" x="360.9" y="232.7">Ar.Mohmedi</text>
<text font-size="4.8" x="140" y="276.1">GROUN FLOOR PLAN</text>
<text font-size="3.4" fill="#989898" x="391.6" y="232.7">(M.Arch ID)</text>
<g font-size="3.2" fill="#989898">
<text x="368.5" y="21">Architects and Interior Designers</text>
<text x="362.4" y="252">SCALE</text>
<text x="376.1" y="252">:</text>
<text x="380.8" y="252">NTS</text>
<text x="362" y="262.2">DATE</text>
<text x="375.8" y="262.2">:11-08-2021</text>
</g>
<g font-size="3.1">
<text x="46.8" y="32.2">2'</text>
<text x="52.4" y="42.2">3'</text>
<text x="90.1" y="78.6">50'-5&quot;</text>
<text x="122.8" y="129.5">5'-5 &quot;</text>
<text x="126.8" y="131">2</text>
<text x="126.9" y="128.1">1</text>
<text x="140.2" y="140.8">14'-4 &quot;</text>
<text x="145.6" y="142.3">2</text>
<text x="145.7" y="139.4">1</text>
<text x="30.6" y="153.2">104'-2&quot;</text>
<text x="116.5" y="164">5'</text>
<text x="84.4" y="173">10'</text>
<text x="118.3" y="173">10'</text>
<text x="193.7" y="179.7">47'-10&quot;</text>
<text x="142.6" y="216.4">68'-2&quot;</text>
<text x="281.3" y="219.3">41'-9 &quot;</text>
<text x="286.7" y="220.8">2</text>
<text x="286.8" y="217.8">1</text>
<text x="219.1" y="239.9">23'-3&quot;</text>
<text x="327.8" y="241.8">3'-4 &quot;</text>
<text x="331.8" y="243.2">2</text>
<text x="331.9" y="240.3">1</text>
<text x="266.4" y="248.4">15'-4 &quot;</text>
<text x="271.9" y="249.9">2</text>
<text x="271.9" y="246.9">1</text>
<text x="314.9" y="257.1">7'-8&quot;</text>
<text x="325.5" y="255.1">11'-1 &quot;</text>
<text x="331" y="256.5">2</text>
<text x="331" y="253.6">1</text>
<text x="264.8" y="259.4">46'-8&quot;</text>
</g>
<g font-size="2.4">
<text x="55.1" y="64.7">WASH</text>
<text x="53.3" y="74.9">BATH</text>
<text x="75.3" y="92.9">BATH</text>
<text x="56.8" y="129">TOILETS</text>
<text x="86.1" y="141.5">WAZU KHANA</text>
<text x="49.5" y="144.6">LVL +2'6&quot;</text>
<text x="75" y="153.8">LVL +1'6&quot;</text>
<text x="75.8" y="170.9">FOYER</text>
<text x="91.5" y="168.2">UP</text>
<text x="72.2" y="174.9">LVL +2'6&quot; UP</text>
<text x="43.1" y="204.9" transform="rotate(-90 43.1 204.9)">SHOE RACK</text>
<text x="61.5" y="215.7">TO PRAYER AREA</text>
<text x="66.7" y="212.8">ENTRY</text>
<text x="72.2" y="222.8">LVL +2'6&quot; UP</text>
<text x="47.9" y="238">LVL +1'6&quot; UP</text>
<text x="206.7" y="235">MIHRAB</text>
<text x="242" y="241.4">TOTAL SHOP AREA</text>
<text x="242.3" y="244.3">(707.797 square ft.)</text>
<text x="49.4" y="256.4">ENTRY</text>
<text x="203.4" y="255.1">MIMBER</text>
<text x="51.2" y="259.8">LVL 0</text>
</g>
<g font-size="2" fill="#0ff">
<text x="185.7" y="215.2">Ø20'-3 &quot;</text>
<text x="190.7" y="214.2">1</text>
<text x="190.7" y="216.2">2</text>
<text x="174.8" y="224.1">Ø19'-4 &quot;</text>
<text x="179.7" y="225.1">2</text>
<text x="179.8" y="223.1">1</text>
</g>
<g font-size="1.2">
<text x="114.5" y="173.9">LANDING</text>
<text x="115.9" y="172.5">MID</text>
<text x="111.4" y="175.4">AND STORE UNDER IT</text>
</g>
</svg>
